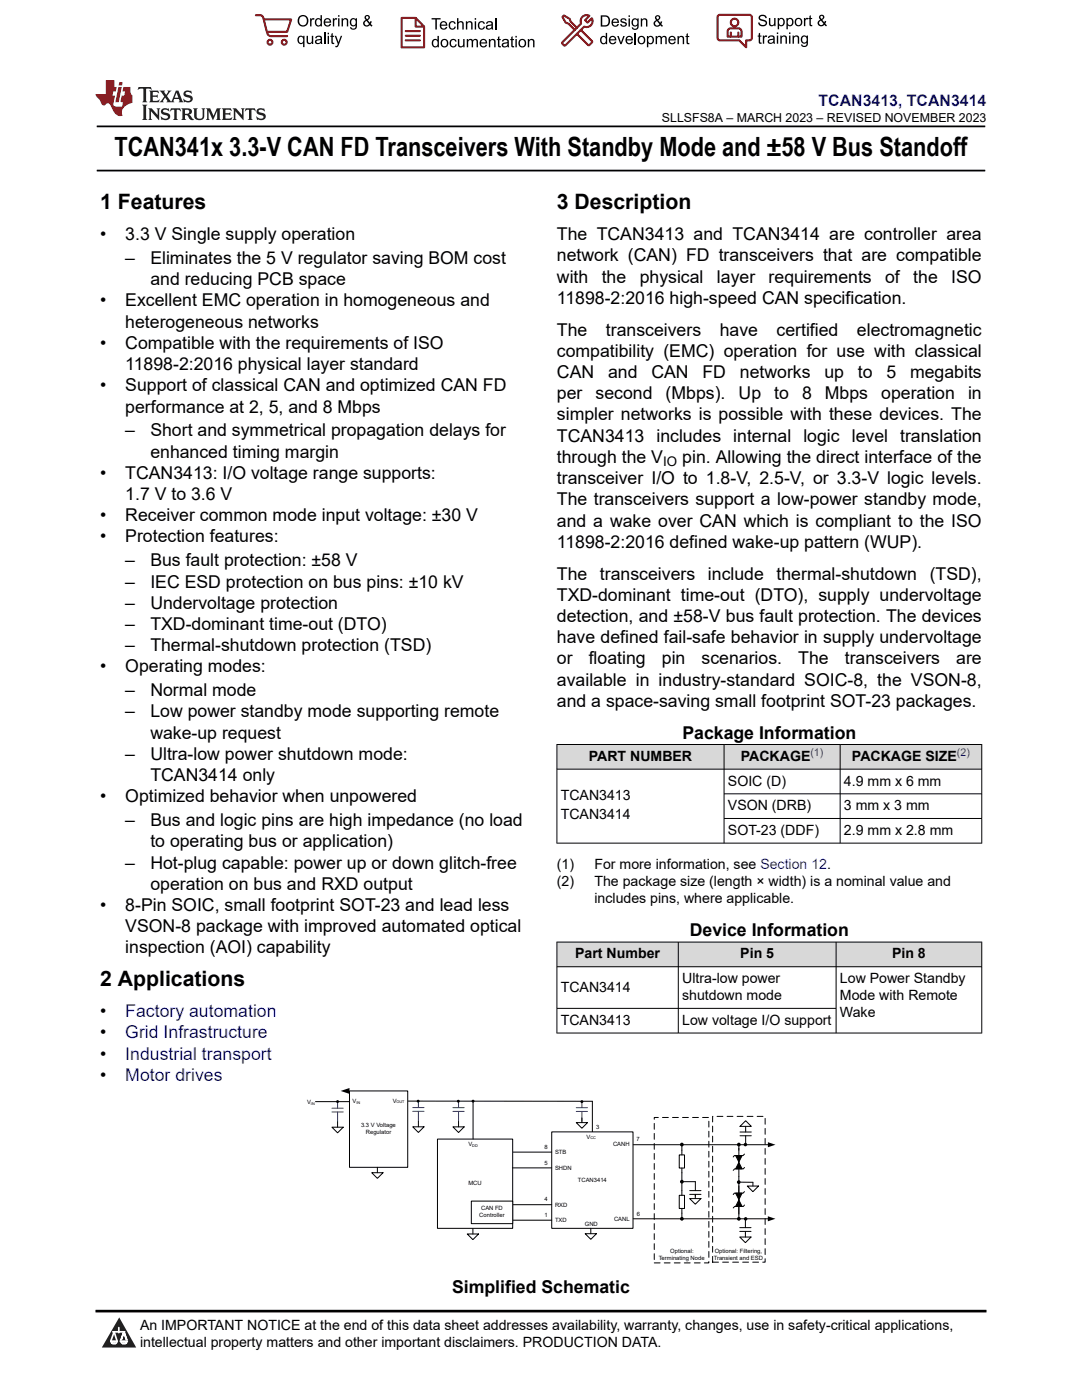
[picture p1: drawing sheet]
<svg xmlns="http://www.w3.org/2000/svg" width="216mm" height="279mm" viewBox="0 0 216 279" stroke-linecap="round" stroke-linejoin="round" font-family="sans-serif">
<path d="M19.3 25.2h177.3M19.3 34h177.3" fill="none" stroke="#000" stroke-width=".35"/>
<g fill="#d8d8d8">
<path d="M111.1 148.6h84.8v4.9h-84.8z" fill-rule="evenodd"/>
<path d="M111.2 148.6h33.2v4.8h-33.2z" fill-rule="evenodd"/>
<path d="M144.5 148.6h23.1v4.8h-23.1z" fill-rule="evenodd"/>
<path d="M167.7 148.6h28.1v4.8h-28.1z" fill-rule="evenodd"/>
</g>
<path d="M111.1 148.6h84.9M111.1 153.5h84.9M111.1 148.5v19.8M144.5 148.5v19.8M144.5 158.4h51.5M167.6 148.5v19.8M195.9 148.5v19.8M144.5 163.3h51.5M196 168.3h-84.9" fill="none" stroke="#000" stroke-width=".2"/>
<g fill="#d8d8d8">
<path d="M111.1 188h84.8v4.9h-84.8z" fill-rule="evenodd"/>
<path d="M111.2 188.1h24.1v4.8h-24.1z" fill-rule="evenodd"/>
<path d="M135.4 188.1h31.4v4.8h-31.4z" fill-rule="evenodd"/>
<path d="M166.9 188.1h28.9v4.8h-28.9z" fill-rule="evenodd"/>
</g>
<path d="M111.1 188h84.9M111.1 192.9h84.9M111.1 188v18.2M135.3 188v18.2M166.8 188v18.2M195.9 188v18.2M111.1 201.2h55.8M118.2 219.8v6.4M196 206.2h-84.9" fill="none" stroke="#000" stroke-width=".2"/>
<path d="M110.1 225.9h16.2v19.2h-16.2z" fill-rule="evenodd" fill="#fff"/>
<path d="M62.9 219.9h6.9M81.3 219.7l36.9 .1M102.2 229.9h7.9M110.1 225.9h16.2v19.2h-16.2zM102.2 240.4h7.9M102.2 243.5h7.9" fill="none" stroke="#000" stroke-width=".2"/>
<path d="M69.7 217.7h11.7v15.3h-11.7z" fill-rule="evenodd" fill="#fff"/>
<path d="M69.7 217.7h11.7v15.3h-11.7zM126.4 243.2h26.9" fill="none" stroke="#000" stroke-width=".2"/>
<path d="M68 217.7l1.7-.6v1.2zM153.2 242.7l1.5 .5-1.5 .5z" fill="#000"/>
<path d="M130.5 223h10.9v29h-10.9zM142.2 222.8h10.5v29.1h-10.5z" fill="none" stroke="#000" stroke-width=".2" stroke-dasharray="1.2 .8"/>
<path d="M87.3 227.3h15v17.8h-15z" fill-rule="evenodd" fill="#fff"/>
<path d="M87.3 227.3h15v17.8h-15zM126.4 228.5h26.9" fill="none" stroke="#000" stroke-width=".2"/>
<path d="M153.2 228l1.5 .5-1.5 .5z" fill="#000"/>
<path d="M94 239.7h8.3v4.5h-8.3z" fill-rule="evenodd" fill="#fff"/>
<g fill="none" stroke="#000" stroke-width=".2">
<path d="M67.2 219.8h.2M83.3 219.8h.1M115.9 219.9h.2M66.2 225h2.3l-1.1 1.1zM67.4 223.9v1.1M82.4 224.9h2.2l-1.1 1.1zM83.5 223.8v1.1M94 239.7h8.3v4.5h-8.3zM115 224h2.2l-1.1 1.2zM116.1 223.1v.9M136.1 234v1.8h2.7M136.1 228.7v.8"/>
<path d="M136.1 236.1v1.5M116.8 246.2h2.2l-1.1 1.1zM117.9 245.1v1.1M136.1 242.1v.8"/>
</g>
<path d="M67.4 220v1.2M83.5 219.8v1.2M116.1 219.9v1.2M66.2 221.9h2.3M66.2 221.2h2.3M67.4 221.9v2M82.4 221.8h2.2M82.4 221h2.2M83.5 221.8v2M115 221.1h2.2M115 221.8h2.2M116.1 221.8v2" fill="none" stroke="#105965" stroke-width=".2"/>
<g fill="#000">
<circle cx="67.4" cy="219.8" r=".29"/>
<circle cx="83.4" cy="219.8" r=".29"/>
<circle cx="116.1" cy="219.9" r=".29"/>
<circle cx="136.1" cy="228.4" r=".38"/>
<circle cx="136.1" cy="235.8" r=".38"/>
<circle cx="136.1" cy="243.2" r=".38"/>
</g>
<path d="M135.5 230.5h1.1v2.6h-1.1z" fill-rule="evenodd" fill="#fff"/>
<path d="M135.5 230.5h1.1v2.6h-1.1zM136.1 229.5v1M136.1 233.1v.9" fill="none" stroke="#000" stroke-width=".2"/>
<path d="M135.5 238.5h1.1v2.7h-1.1z" fill-rule="evenodd" fill="#fff"/>
<g fill="none" stroke="#000" stroke-width=".2">
<path d="M91.3 219.8h.2M94.2 219.8h.2v7.5M74.2 234h2.2l-1.1 1.2zM75.3 233v1M90.4 224.9h2.2l-1.1 1.1zM91.5 223.8v1.1M102.2 233.1h7.9M135.5 238.5h1.1v2.7h-1.1zM136.1 237.6v.9M137.6 239.2h2.3l-1.2 1.1zM137.6 237.6h2.3M137.6 238.4h2.3"/>
<path d="M138.8 235.8v1.8M138.8 238.4l-.1 .8M146.8 230.6h1.3l-.7 1.3zM146.8 238.1h1.3l-.7 1.3zM147.4 228.7v14.2M147.4 232l.7 1.3h-1.3zM147.4 239.5l.7 1.3h-1.3zM147.7 226.7h2.2M147.7 225.9h2.2M147.8 235.9l2.4 .1v.7M148.5 228.4h.2M148.6 230.3l-.3 .3h-1.8l-.2 .3"/>
<path d="M148.6 233l-.3 .3h-1.7l-.3 .3M148.6 237.8l-.3 .3h-1.8l-.2 .3M148.8 223.7l1.1 1.1h-2.2zM148.8 224.8v1.1M148.8 226.7v1.8M149.1 236.7h2.3l-1.2 1.1zM93.2 246.3h2.3l-1.1 1.1zM94.4 245.2v1.1M136.1 241.2v.9M147.6 246.9h2.3l-1.2 1.1zM147.6 245h2.3M147.6 245.8h2.3"/>
<path d="M148.6 240.5l-.3 .3h-1.7l-.3 .3M148.7 243.2v1.8M148.7 245.8v1.1M148.8 243.2h.2"/>
</g>
<g fill="#000">
<path d="M146.8 230.6h1.3l-.7 1.3zM146.8 238.1h1.3l-.7 1.3zM147.4 232l.7 1.3h-1.3zM147.4 239.5l.7 1.3h-1.3z"/>
<circle cx="91.5" cy="219.8" r=".29"/>
<circle cx="94.4" cy="219.8" r=".29"/>
<circle cx="147.4" cy="235.9" r=".38"/>
<circle cx="147.4" cy="228.4" r=".38"/>
<circle cx="148.7" cy="228.4" r=".35"/>
<circle cx="147.4" cy="243.2" r=".38"/>
<circle cx="148.8" cy="243.2" r=".35"/>
</g>
<path d="M91.5 219.8v1.3M90.4 221.8h2.2M90.4 221.1h2.2M91.5 221.8v2" fill="none" stroke="#105965" stroke-width=".2"/>
<path d="M0 0h215.9v23.8h-215.9z" fill-rule="evenodd" fill="#fff"/>
<path d="M27.7 17.4l-.2 .6 .5-.3h.6v.1v2.2l-.2 .4h1l-.2-.4v-2.2v-.1h.5l.5 .3-.1-.6zM29.8 18.1l.2 .4v1.5l-.2 .4h1.9l.1-.6a1.08 1.08 0 0 1-1.3 .2v-.7h.6l.4 .2v-.6l-.4 .2h-.6v-.6l.2-.1a1 1 0 0 1 1 .2l-.1-.5zM31.8 18.1l1 1.1-1 1.2h.9l-.2-.2 .4-.7 .5 .7-.2 .2h1.6l-.2-.2 .1-.4h1l.1 .4-.1 .2h.9l-.2-.3-.8-2h-.5l-1 2.2-.8-1.1 .9-1.1h-.8l.2 .2-.5 .7-.3-.7 .1-.2zM35.2 18.5l.4 1h-.8zM36.8 18.2a.65 .65 0 0 0-.2 .7 .65 .65 0 0 0 .6 .5l.7 .2 .1 .2a.79 .79 0 0 1-.7 .4 .79 .79 0 0 1-.7-.5l.1 .7 .2-.1a.93 .93 0 0 0 1.1 .1 .93 .93 0 0 0 .4-1 1.46 1.46 0 0 0-1.2-.6l-.1-.3a1.09 1.09 0 0 1 1.2 .2l-.2-.6-.1 .1-.6-.2zM28.4 20.9l.2 .4v2.3l-.2 .3h1l-.2-.3v-2.3l.2-.4zM29.6 21.6l.2 .4v1.6l-.2 .3h.8l-.3-.3v-1.4l1.7 1.8v-2l.2-.4h-.8l.2 .2 .1 1.1-1.2-1.3zM32.3 21.8a.65 .65 0 0 0-.2 .7 .65 .65 0 0 0 .7 .4l.6 .2 .1 .2a.79 .79 0 0 1-.7 .4 .79 .79 0 0 1-.7-.5l.1 .7 .2-.1a.93 .93 0 0 0 1.1 .1 .93 .93 0 0 0 .4-.9 1.46 1.46 0 0 0-1.2-.6l-.1-.4a1.09 1.09 0 0 1 1.2 .2l-.2-.6-.1 .1-.6-.1zM34.1 21.6l-.1 .7a.63 .63 0 0 1 .7-.4l.1 1.7-.3 .3h1l-.2-.3v-1.7a.66 .66 0 0 1 .8 .4l-.1-.7zM36.2 21.6l.2 .4v1.6l-.2 .3h.9l-.2-.2v-.7h.5l.1 .2a.79 .79 0 0 0 1.2 .6l-1-.9a.61 .61 0 0 0 .6-.6 .61 .61 0 0 0-.5-.6zM36.9 21.9h.2a.47 .47 0 0 1 .5 .1 .47 .47 0 0 1 .1 .5l-.2 .2h-.6zM38.5 21.6l.2 .2a2.27 2.27 0 0 0 .4 2 1.04 1.04 0 0 0 1.7-.7v-1.3l.2-.2h-.8l.2 .4v1.1a.6 .6 0 0 1-.6 .6 .6 .6 0 0 1-.6-.6v-1.1l.3-.4zM41.1 21.6l.2 .4v1.6l-.2 .3h.7l-.2-.3v-1.5l.9 1.9 .8-1.9v1.5l-.2 .3h1l-.3-.3v-1.6l.3-.4h-.8l-.7 1.5-.7-1.5zM44.3 21.6l.2 .4v1.6l-.2 .3h1.9l.1-.5a1.09 1.09 0 0 1-1.3 .1v-.6h.6l.4 .1v-.6l-.4 .2h-.6v-.6l.2-.1a1.01 1.01 0 0 1 1 .3l-.1-.6zM46.4 21.6l.3 .4v1.6l-.3 .3h.8l-.2-.3v-1.4l1.6 1.8v-2l.2-.4h-.7l.2 .2v1.1l-1.2-1.3zM49 21.6l-.1 .7a.63 .63 0 0 1 .8-.4v1.7l-.3 .3h1l-.2-.3v-1.7a.66 .66 0 0 1 .8 .4l-.1-.7zM51.4 21.8a.65 .65 0 0 0-.2 .7 .65 .65 0 0 0 .6 .4l.6 .2 .2 .2a.79 .79 0 0 1-.8 .4 .79 .79 0 0 1-.6-.5l.1 .7 .2-.1a.93 .93 0 0 0 1 .1 .93 .93 0 0 0 .5-.9 1.46 1.46 0 0 0-1.3-.6l-.1-.4a1.09 1.09 0 0 1 1.3 .2l-.2-.6-.2 .1-.5-.1z" fill="#231f20"/>
<path d="M21.1 16v2.8h-2.1l.1 .3 .9 1a.95 .95 0 0 0 .9 .9 .59 .59 0 0 1 .6-.4 .59 .59 0 0 1 .5 .4l.4 .8a1.59 1.59 0 0 0 2.1 1.3 1.61 1.61 0 0 1 1-2.2l1-.4-.1-1.5a1.59 1.59 0 0 1-.4-1.6h-1.4l-.2 .9h.5l-.1 .8h-.5l-.2 1v.2l.4 .1-.2 .9h-.6a.73 .73 0 0 1-1.1-.7l.3-1.5h-.5l.2-.8h.5l.2-.9h-.5v-1.4zM23.6 17.4l-.6 3h.7l.6-3zM23.8 16.4l-.1 .7h.7l.1-.7z" fill="#ed1c24"/>
<g fill="#000">
<path d="M59.4 4.2a1.12 1.12 0 0 1 2.2 0 1.12 1.12 0 0 1-2.2 0zM59.9 3.5a.89 .89 0 0 0-.1 1.1 .89 .89 0 0 0 1.1 .4 .88 .88 0 0 0 .3-1.3 .88 .88 0 0 0-1.3-.2z" fill-rule="evenodd"/>
<path d="M59.5 7.3l.5-.2 .5 .3v-.3h.3v2.3h-.3v-.8a.74 .74 0 0 1-1 0 .74 .74 0 0 1-.1-1zM59.8 7.5a.57 .57 0 0 0-.2 .7 .57 .57 0 0 0 .8 .2 .57 .57 0 0 0 .1-.7 .57 .57 0 0 0-.7-.2z" fill-rule="evenodd"/>
<path d="M61.9 3.6h.2v.3l.2-.2 .3-.1 .2 .1-.1 .3a.36 .36 0 0 0-.5 0 .36 .36 0 0 0 0 .4v.9h-.3z" fill-rule="evenodd"/>
<path d="M61.2 7.1h.3v.9a.41 .41 0 0 0 .4 .6 .41 .41 0 0 0 .3-.6v-.9h.3v1.7h-.2v-.3a.58 .58 0 0 1-.7 .3 .58 .58 0 0 1-.4-.6z" fill-rule="evenodd"/>
<path d="M63 3.8l.5-.2 .5 .2v-.8h.2v2.3h-.2v-.2a.75 .75 0 0 1-1-.1 .75 .75 0 0 1-.1-1zM63.2 4a.57 .57 0 0 0-.1 .7 .57 .57 0 0 0 .8 .2 .57 .57 0 0 0 .1-.7 .57 .57 0 0 0-.8-.2z" fill-rule="evenodd"/>
<path d="M63 7.3a.74 .74 0 0 1 1-.1 .74 .74 0 0 1 .3 .9v.7h-.3v-.2a.57 .57 0 0 1-.8 .2 .57 .57 0 0 1-.2-.8l1-.3a.41 .41 0 0 0-.4-.4 .41 .41 0 0 0-.4 .4l-.3-.1zM63.2 8.2a.35 .35 0 0 0 .2 .5 .35 .35 0 0 0 .5-.3l.1-.4z" fill-rule="evenodd"/>
<path d="M65.4 6.5h.3v.3h-.3zM65.4 7.1h.3v1.7h-.3z" fill-rule="evenodd"/>
<path d="M64.8 3.8a.76 .76 0 0 1 .9-.1 .76 .76 0 0 1 .4 .8h-1.2a.47 .47 0 0 0 .3 .6 .47 .47 0 0 0 .6-.4l.3 .1a.82 .82 0 0 1-1.3 .3 .82 .82 0 0 1 0-1.3zM65 4l-.1 .3h.9l-.3-.4z" fill-rule="evenodd"/>
<path d="M66.4 3.6h.3v.3l.1-.2 .4-.1 .1 .1-.1 .3a.36 .36 0 0 0-.4 0 .36 .36 0 0 0-.1 .4v.9h-.3z" fill-rule="evenodd"/>
<path d="M66.1 6.7l.3-.1v.5h.3v.3h-.3v.9l.1 .2h.2v.3a.41 .41 0 0 1-.4-.1 .41 .41 0 0 1-.2-.4v-.9h-.2v-.3h.2z" fill-rule="evenodd"/>
<path d="M66.8 7.1h.3l.4 1.4 .5-1.4h.3l-.6 1.7a.57 .57 0 0 1-.8 .6v-.3a.37 .37 0 0 0 .5-.3z" fill-rule="evenodd"/>
<path d="M67.5 3h.2v.3h-.2zM67.5 3.6h.2v1.7h-.2z" fill-rule="evenodd"/>
<path d="M68.2 3.6h.2v.3a.58 .58 0 0 1 .7-.3 .58 .58 0 0 1 .4 .7v1h-.3v-1a.4 .4 0 0 0-.4-.5 .4 .4 0 0 0-.4 .6v.9h-.2z" fill-rule="evenodd"/>
<path d="M70 3.8l.5-.2 .5 .2v-.2h.2v1.5a.71 .71 0 0 1-.5 .8 .71 .71 0 0 1-.8-.5h.2a.46 .46 0 0 0 .6 .3 .46 .46 0 0 0 .3-.6 .78 .78 0 0 1-1.1-.2 .78 .78 0 0 1 .1-1.1zM70.2 4a.53 .53 0 0 0-.1 .8 .53 .53 0 0 0 .8 0 .54 .54 0 0 0 0-.7 .54 .54 0 0 0-.7-.1z" fill-rule="evenodd"/>
<path d="M72.9 3.1a.53 .53 0 0 1 .8 .1 .53 .53 0 0 1-.3 .8l.4 .5 .1-.3 .3 .1-.2 .5 .3 .3-.2 .2-.3-.3a.71 .71 0 0 1-1.2 .1 .71 .71 0 0 1 .4-1.1l-.3-.5zM73 3.5a.3 .3 0 0 0 .6 0 .3 .3 0 0 0-.6 0zM72.9 4.3a.45 .45 0 0 0 0 .7 .45 .45 0 0 0 .7-.2l-.5-.6z" fill-rule="evenodd"/>
<path d="M86.1 3.6h1.8v.3h-.7v2h-.3v-2h-.8z" fill-rule="evenodd"/>
<path d="M86.3 8l.5-.2 .5 .2v-.8h.3v2.2h-.3v-.2a.76 .76 0 0 1-1 0 .76 .76 0 0 1-.1-1zM86.6 8.1a.58 .58 0 0 0-.2 .8 .58 .58 0 0 0 .8 .2 .58 .58 0 0 0 .1-.8 .58 .58 0 0 0-.7-.2z" fill-rule="evenodd"/>
<path d="M88.2 7.9a.81 .81 0 0 1 1.1 .2 .81 .81 0 0 1-.2 1.1 .81 .81 0 0 1-1.1-.1l-.1-.8zM88.3 8.1a.57 .57 0 0 0 0 .9 .57 .57 0 0 0 .8 0 .57 .57 0 0 0 0-.8 .57 .57 0 0 0-.8-.1z" fill-rule="evenodd"/>
<path d="M88 4.4a.77 .77 0 0 1 .9-.1 .77 .77 0 0 1 .4 .8h-1.3a.48 .48 0 0 0 .4 .6 .48 .48 0 0 0 .6-.3h.3a.83 .83 0 0 1-1.3 .4 .83 .83 0 0 1 0-1.4zM88.2 4.6l-.2 .3h1l-.3-.4z" fill-rule="evenodd"/>
<path d="M89.7 4.4a.7 .7 0 0 1 1.2 .3l-.2 .1a.45 .45 0 0 0-.6-.3 .45 .45 0 0 0-.3 .6 .45 .45 0 0 0 .3 .6 .45 .45 0 0 0 .6-.4h.3a.76 .76 0 0 1-1.1 .6 .76 .76 0 0 1-.3-1.1z" fill-rule="evenodd"/>
<path d="M89.9 8a.7 .7 0 0 1 1.2 .3h-.3a.45 .45 0 0 0-.5-.3 .45 .45 0 0 0-.3 .6 .45 .45 0 0 0 .3 .6 .45 .45 0 0 0 .6-.4l.2 .1a.76 .76 0 0 1-1 .5 .76 .76 0 0 1-.4-1.1z" fill-rule="evenodd"/>
<path d="M91.2 3.6h.3v.8a.59 .59 0 0 1 .7-.2 .59 .59 0 0 1 .3 .7v1h-.2v-1a.4 .4 0 0 0-.5-.4 .4 .4 0 0 0-.3 .5v.9h-.3z" fill-rule="evenodd"/>
<path d="M91.4 7.8h.2v.9a.41 .41 0 0 0 .5 .5 .41 .41 0 0 0 .3-.5v-.9h.3v1.6h-.3v-.2a.58 .58 0 0 1-.7 .3 .58 .58 0 0 1-.3-.7z" fill-rule="evenodd"/>
<path d="M93 4.2h.2v.3a.59 .59 0 0 1 .7-.3 .59 .59 0 0 1 .4 .7v1h-.3v-1a.41 .41 0 0 0-.4-.5 .41 .41 0 0 0-.4 .6v.9h-.2z" fill-rule="evenodd"/>
<path d="M93.1 7.8h.3v.2a.56 .56 0 0 1 1 0 .54 .54 0 0 1 .6-.2 .54 .54 0 0 1 .4 .5v1.1h-.3v-1a.34 .34 0 0 0-.3-.4 .34 .34 0 0 0-.4 .3v1.1h-.3v-1a.38 .38 0 0 0-.5-.4 .38 .38 0 0 0-.2 .6v.8h-.3z" fill-rule="evenodd"/>
<path d="M94.7 3.6h.3v.3h-.3zM94.7 4.2h.3v1.7h-.3z" fill-rule="evenodd"/>
<path d="M95.5 4.4a.7 .7 0 0 1 1.3 .3l-.3 .1a.45 .45 0 0 0-.6-.3 .45 .45 0 0 0-.3 .6 .45 .45 0 0 0 .3 .6 .45 .45 0 0 0 .6-.4h.3a.76 .76 0 0 1-1.1 .6 .76 .76 0 0 1-.3-1.1z" fill-rule="evenodd"/>
<path d="M95.9 8a.77 .77 0 0 1 .9-.2 .77 .77 0 0 1 .4 .9h-1.2a.48 .48 0 0 0 .3 .5 .48 .48 0 0 0 .6-.3h.3a.83 .83 0 0 1-1.3 .4 .83 .83 0 0 1 0-1.3zM96.1 8.1l-.1 .4h.9l-.2-.5z" fill-rule="evenodd"/>
<path d="M97.5 7.8h.3v.2a.59 .59 0 0 1 .7-.2 .59 .59 0 0 1 .4 .6v1h-.3v-1a.41 .41 0 0 0-.5-.4 .41 .41 0 0 0-.3 .5v.9h-.3z" fill-rule="evenodd"/>
<path d="M97.1 4.4a.74 .74 0 0 1 1-.1 .74 .74 0 0 1 .3 .9v.7h-.3v-.2a.59 .59 0 0 1-.8 .2 .59 .59 0 0 1-.3-.8l1.1-.3a.42 .42 0 0 0-.4-.4 .42 .42 0 0 0-.5 .4l-.2-.1zM97.3 5.3a.36 .36 0 0 0 .2 .5 .36 .36 0 0 0 .5-.2l.1-.5z" fill-rule="evenodd"/>
<path d="M99.4 7.4l.2-.2v.6h.3v.2h-.3v1l.1 .2h.2l.1 .2a.41 .41 0 0 1-.5 0 .41 .41 0 0 1-.1-.4v-1h-.2v-.2h.2z" fill-rule="evenodd"/>
<path d="M100.3 8a.74 .74 0 0 1 .9-.2 .74 .74 0 0 1 .3 .9l.1 .7h-.3v-.2a.59 .59 0 0 1-.8 .3 .59 .59 0 0 1-.3-.8l1-.3a.42 .42 0 0 0-.3-.4 .42 .42 0 0 0-.5 .3h-.3zM100.5 8.8a.36 .36 0 0 0 .1 .5 .36 .36 0 0 0 .5-.2l.2-.5z" fill-rule="evenodd"/>
<path d="M102 7.4l.3-.2v.6h.3v.2h-.3v1l.1 .2h.2v.2a.41 .41 0 0 1-.5 0 .41 .41 0 0 1-.1-.4v-1h-.2v-.2h.2z" fill-rule="evenodd"/>
<path d="M102.8 7.2h.3v.3h-.3zM102.8 7.8h.3v1.6h-.3z" fill-rule="evenodd"/>
<path d="M103.7 7.9a.81 .81 0 0 1 1.1 .2 .81 .81 0 0 1-.1 1.1 .81 .81 0 0 1-1.2-.1v-.8zM103.9 8.1a.57 .57 0 0 0-.1 .9 .57 .57 0 0 0 .8 0 .57 .57 0 0 0 0-.8 .57 .57 0 0 0-.7-.1z" fill-rule="evenodd"/>
<path d="M105.3 7.8h.3v.2a.59 .59 0 0 1 .7-.2 .59 .59 0 0 1 .4 .6v1h-.3v-1a.41 .41 0 0 0-.5-.4 .41 .41 0 0 0-.3 .5v.9h-.3z" fill-rule="evenodd"/>
<path d="M119.9 3.1h.7a1.12 1.12 0 0 1 1.1 1.1 1.12 1.12 0 0 1-1 1.1h-.8zM120.2 3.3v1.7h.4a.86 .86 0 0 0 .8-.8 .86 .86 0 0 0-.8-.9z" fill-rule="evenodd"/>
<path d="M119.9 7.4l.5-.3 .5 .3v-.8h.2v2.2h-.2v-.2a.75 .75 0 0 1-1 0 .75 .75 0 0 1-.1-1zM120.1 7.5a.57 .57 0 0 0-.1 .8 .57 .57 0 0 0 .8 .2 .57 .57 0 0 0 .1-.8 .57 .57 0 0 0-.8-.2z" fill-rule="evenodd"/>
<path d="M121.7 7.4a.76 .76 0 0 1 .9-.2 .76 .76 0 0 1 .4 .9h-1.2a.47 .47 0 0 0 .3 .5 .47 .47 0 0 0 .6-.3h.3a.82 .82 0 0 1-1.3 .4 .82 .82 0 0 1 0-1.3zM121.9 7.5l-.1 .3h.9l-.3-.4z" fill-rule="evenodd"/>
<path d="M122.2 3.9a.76 .76 0 0 1 .9-.2 .76 .76 0 0 1 .4 .9h-1.2a.47 .47 0 0 0 .4 .5 .47 .47 0 0 0 .5-.3h.3a.82 .82 0 0 1-1.3 .4 .82 .82 0 0 1 0-1.3zM122.5 4l-.2 .3h.9l-.2-.4z" fill-rule="evenodd"/>
<path d="M123.9 3.8a.71 .71 0 0 1 1.1 .3h-.2a.32 .32 0 0 0-.4-.3 .32 .32 0 0 0-.3 .4h.1a.75 .75 0 0 1 .9 .8 .72 .72 0 0 1-.7 .3 .72 .72 0 0 1-.7-.5h.3a.36 .36 0 0 0 .4 .4 .36 .36 0 0 0 .3-.5 .8 .8 0 0 1-.9-.7z" fill-rule="evenodd"/>
<path d="M123.2 7.2h.3l.4 1.3 .5-1.3h.3l-.7 1.6h-.2z" fill-rule="evenodd"/>
<path d="M125.4 3.1h.3v.3h-.3zM125.4 3.7h.3v1.6h-.3z" fill-rule="evenodd"/>
<path d="M125 7.4a.76 .76 0 0 1 .9-.2 .76 .76 0 0 1 .4 .9h-1.2a.47 .47 0 0 0 .3 .5 .47 .47 0 0 0 .6-.3h.3a.82 .82 0 0 1-1.3 .4 .82 .82 0 0 1 0-1.3zM125.2 7.5l-.1 .3h.9l-.2-.4z" fill-rule="evenodd"/>
<path d="M126.2 3.9l.5-.3 .5 .3v-.2h.2v1.4a.71 .71 0 0 1-.5 .8 .71 .71 0 0 1-.8-.5l.2 .1a.46 .46 0 0 0 .6 .2 .46 .46 0 0 0 .3-.6 .78 .78 0 0 1-1.1-.1 .78 .78 0 0 1 .1-1.1zM126.4 4a.53 .53 0 0 0-.1 .8 .53 .53 0 0 0 .8 0 .54 .54 0 0 0 0-.7 .54 .54 0 0 0-.7-.1z" fill-rule="evenodd"/>
<path d="M127.5 7.3a.8 .8 0 0 1 1.1 .2 .8 .8 0 0 1-.1 1.1 .8 .8 0 0 1-1.2-.1v-.8zM127.7 7.5a.56 .56 0 0 0-.1 .9 .56 .56 0 0 0 .8-.1 .56 .56 0 0 0 0-.7 .56 .56 0 0 0-.7-.1z" fill-rule="evenodd"/>
<path d="M127.9 3.7h.2v.2a.58 .58 0 0 1 .7-.2 .58 .58 0 0 1 .4 .6v1h-.3v-1a.4 .4 0 0 0-.4-.4 .4 .4 0 0 0-.4 .5v.9h-.2z" fill-rule="evenodd"/>
<path d="M129.1 7.2h.2v.2a.72 .72 0 0 1 1-.1 .72 .72 0 0 1 .2 1 .64 .64 0 0 1-.5 .5 .64 .64 0 0 1-.6-.2v.8h-.3zM129.5 7.5a.56 .56 0 0 0-.2 .8 .56 .56 0 0 0 .8 .2 .56 .56 0 0 0 .1-.8 .56 .56 0 0 0-.7-.2z" fill-rule="evenodd"/>
<path d="M130.8 7.2h.3v.2a.55 .55 0 0 1 .9 0 .53 .53 0 0 1 .6-.3 .53 .53 0 0 1 .4 .6v1.1h-.2v-1a.34 .34 0 0 0-.3-.4 .34 .34 0 0 0-.4 .3v1.1h-.3v-1a.37 .37 0 0 0-.5-.4 .37 .37 0 0 0-.2 .6v.8h-.3z" fill-rule="evenodd"/>
<path d="M130.8 3.2a.53 .53 0 0 1 .9 .1 .53 .53 0 0 1-.4 .8l.4 .5 .2-.4 .2 .1-.2 .5 .4 .3-.2 .3-.3-.4a.71 .71 0 0 1-1.2 .1 .71 .71 0 0 1 .3-1.1l-.2-.5zM130.9 3.6a.3 .3 0 0 0 .6 0 .3 .3 0 0 0-.6 0zM130.9 4.3a.45 .45 0 0 0 0 .7 .45 .45 0 0 0 .7-.2l-.5-.6z" fill-rule="evenodd"/>
<path d="M133.6 7.4a.76 .76 0 0 1 .9-.2 .76 .76 0 0 1 .3 .9h-1.2a.47 .47 0 0 0 .4 .5 .47 .47 0 0 0 .6-.3h.2a.82 .82 0 0 1-1.2 .4 .82 .82 0 0 1 0-1.3zM133.8 7.5l-.2 .3h1l-.3-.4z" fill-rule="evenodd"/>
<path d="M135.2 7.2h.2v.2a.58 .58 0 0 1 .7-.2 .58 .58 0 0 1 .4 .6v1h-.3v-1a.4 .4 0 0 0-.4-.4 .4 .4 0 0 0-.3 .5v.9h-.3z" fill-rule="evenodd"/>
<path d="M137 6.8l.3-.2v.6h.2v.2h-.2v1v.2h.2l.1 .2a.41 .41 0 0 1-.5 0 .41 .41 0 0 1-.1-.5v-.9h-.2v-.2h.2z" fill-rule="evenodd"/>
<path d="M151.6 3.1a.88 .88 0 0 1 1.4 .5h-.3a.49 .49 0 0 0-.5-.5 .49 .49 0 0 0-.5 .6l.1 .1a1.06 1.06 0 0 1 1.2 1 .95 .95 0 0 1-.9 .4 .95 .95 0 0 1-.8-.7h.3a.58 .58 0 0 0 .6 .5 .58 .58 0 0 0 .5-.6l-.2-.1a.95 .95 0 0 1-1.1-.9z" fill-rule="evenodd"/>
<path d="M151.4 6.7l.3-.2v.6h.2v.2h-.2v1v.2h.2l.1 .2a.41 .41 0 0 1-.5 0 .41 .41 0 0 1-.1-.5v-.9h-.2v-.2h.2z" fill-rule="evenodd"/>
<path d="M152.2 7.1h.3v.2l.1-.2h.4h.1l-.1 .3a.36 .36 0 0 0-.4 0 .36 .36 0 0 0-.1 .5v.8h-.3z" fill-rule="evenodd"/>
<path d="M153.3 7.3a.74 .74 0 0 1 1-.2 .74 .74 0 0 1 .3 .9l.1 .7h-.3l-.1-.2a.57 .57 0 0 1-.8 .3 .57 .57 0 0 1-.1-.9l.9-.2a.41 .41 0 0 0-.4-.4 .41 .41 0 0 0-.4 .3h-.3zM153.5 8.1a.35 .35 0 0 0 .2 .5 .35 .35 0 0 0 .5-.2l.1-.5z" fill-rule="evenodd"/>
<path d="M153.4 3.6h.3v.9a.41 .41 0 0 0 .4 .5 .41 .41 0 0 0 .4-.5v-.9h.2v1.6h-.2v-.2a.58 .58 0 0 1-.7 .2 .58 .58 0 0 1-.4-.6z" fill-rule="evenodd"/>
<path d="M155 6.5h.3v.3h-.3zM155 7.1h.3v1.6h-.3z" fill-rule="evenodd"/>
<path d="M155.2 3.6h.2v.2a.72 .72 0 0 1 1-.1 .72 .72 0 0 1 .2 1 .64 .64 0 0 1-.5 .5 .64 .64 0 0 1-.6-.2v.8h-.3zM155.6 3.9a.56 .56 0 0 0-.2 .8 .56 .56 0 0 0 .8 .2 .56 .56 0 0 0 .1-.8 .56 .56 0 0 0-.7-.2z" fill-rule="evenodd"/>
<path d="M155.7 7.1h.3v.2a.58 .58 0 0 1 .7-.2 .58 .58 0 0 1 .3 .6v1h-.3v-1a.4 .4 0 0 0-.4-.4 .4 .4 0 0 0-.3 .5v.9h-.3z" fill-rule="evenodd"/>
<path d="M156.9 3.6h.3v.2a.72 .72 0 0 1 .9-.1 .72 .72 0 0 1 .2 1 .64 .64 0 0 1-.4 .5 .64 .64 0 0 1-.7-.2v.8h-.3zM157.3 3.9a.56 .56 0 0 0-.1 .8 .56 .56 0 0 0 .7 .2 .56 .56 0 0 0 .2-.8 .56 .56 0 0 0-.8-.2z" fill-rule="evenodd"/>
<path d="M157.4 6.5h.3v.3h-.3zM157.4 7.1h.3v1.6h-.3z" fill-rule="evenodd"/>
<path d="M158.1 7.1h.3v.2a.58 .58 0 0 1 .7-.2 .58 .58 0 0 1 .4 .6v1h-.3v-1a.4 .4 0 0 0-.5-.4 .4 .4 0 0 0-.3 .5v.9h-.3z" fill-rule="evenodd"/>
<path d="M158.8 3.7a.8 .8 0 0 1 1.1 .2 .8 .8 0 0 1-.1 1.1 .8 .8 0 0 1-1.1-.1l-.1-.8zM159 3.9a.56 .56 0 0 0-.1 .9 .56 .56 0 0 0 .9 0 .56 .56 0 0 0-.1-.8 .56 .56 0 0 0-.7-.1z" fill-rule="evenodd"/>
<path d="M160 7.3l.5-.2 .5 .2v-.2h.2v1.4a.71 .71 0 0 1-.5 .9 .71 .71 0 0 1-.9-.5h.3a.46 .46 0 0 0 .6 .2 .46 .46 0 0 0 .2-.6 .78 .78 0 0 1-1-.1 .78 .78 0 0 1 .1-1.1zM160.2 7.4a.53 .53 0 0 0-.1 .8 .53 .53 0 0 0 .8 0 .54 .54 0 0 0 0-.7 .54 .54 0 0 0-.7-.1z" fill-rule="evenodd"/>
<path d="M160.4 3.6h.3v.2l.1-.2h.4h.1l-.1 .3a.36 .36 0 0 0-.4 0 .36 .36 0 0 0-.1 .5v.8h-.3z" fill-rule="evenodd"/>
<path d="M161.5 3.2l.3-.2v.6h.3v.2h-.3v1v.2h.3v.2a.41 .41 0 0 1-.5 0 .41 .41 0 0 1-.1-.5v-.9h-.2v-.2h.2z" fill-rule="evenodd"/>
<path d="M163.6 3.1a.53 .53 0 0 1 .8 .1 .53 .53 0 0 1-.3 .8l.4 .5 .1-.3h.3l-.2 .5 .3 .3-.2 .3-.3-.3a.71 .71 0 0 1-1.2 .1 .71 .71 0 0 1 .4-1.2l-.3-.5zM163.7 3.5a.3 .3 0 0 0 .5 0 .3 .3 0 0 0-.5 0zM163.6 4.2a.45 .45 0 0 0 0 .8 .45 .45 0 0 0 .7-.3l-.5-.6z" fill-rule="evenodd"/>
</g>
<path d="M64.8 6.5v2.3M98.9 3.6v2.3M126.8 6.6v2.2" fill="none" stroke="#000" stroke-width=".28"/>
<g fill="none" stroke="#de0000" stroke-width=".42">
<path d="M51.1 3l1 .1a1.4 1.4 0 0 1 .6 1.2l.7 2.5a.95 .95 0 0 0 1.1 .4h2.8M52.7 3.9h5.4l-.8 2.4h-4M80.1 3.6h2.8v1.7h1.7v4.2h-4.5zM81 7.1h2.8M81 6.2h2.8M81 8.1h2.8M82.9 3.6l1.7 1.7M115.1 5.5l-1.3-1.2-.1-.5-1.2-.7-.3 .3 .7 1.1 .5 .2 1.3 1.3M115.9 6l2.2 2.2v.3l-.5 .5h-.3l-2.2-2.2zM115.9 6l.7-.7a1.19 1.19 0 0 0 1.3-.3 1.19 1.19 0 0 0 .2-1.4l-.9 .9-.4-.5 .8-.8a1.19 1.19 0 0 0-1.4 .1 1.19 1.19 0 0 0-.2 1.4l-3.8 3.7v.3l.3 .3h.3l2.3-2.2M143.2 3.2l.4-.2h6l.4 .2v4.4l-.2 .4-.9 .1v1.3l-1.4-1.3h-3.9l-.4-.3zM145.4 5.8l.4-.1h1.6a.61 .61 0 0 1 .6 .6v1h-2.8v-1z"/>
<path d="M145.8 6.5v.8M147.3 6.5v.8"/>
<circle cx="53.9" cy="8.4" r=".49"/>
<circle cx="56.7" cy="8.4" r=".49"/>
<circle cx="146.6" cy="4.5" r=".75"/>
</g>
<path d="M0 261.4h215.9v18h-215.9z" fill-rule="evenodd" fill="#fff"/>
<path d="M23.8 262.9l3.4 6h-6.9z" fill="#231f20"/>
<path d="M22.1 267.7h1.3l-.4 .5h-.3a.55 .55 0 0 1-.6-.5z" fill-rule="evenodd" fill="#fff"/>
<path d="M22.1 267.7h1.3l-.4 .5h-.3a.55 .55 0 0 1-.6-.5z" fill="none" stroke="#231f20" stroke-width=".34"/>
<path d="M22.1 267.7h1.3l-.4 .5h-.5zM22.6 265.8h.1M22.6 265.8h2.3zM23.7 265.9h.1M23.7 264.9v1zM24 267.7h.1" fill="none" stroke="#fff" stroke-width=".34"/>
<path d="M24.7 265.8l-.7 1.9z" fill="#fff"/>
<path d="M24.7 265.8l-.7 1.9z" fill="none" stroke="#fff" stroke-width=".34"/>
<path d="M24.7 265.8l.7 1.9z" fill="#fff"/>
<path d="M22.8 265.8l-.7 1.9zM22.8 265.8l.6 1.9zM24.7 265.8l.7 1.9zM25.3 267.7h.1" fill="none" stroke="#fff" stroke-width=".34"/>
<path d="M24.1 267.7h1.3a.65 .65 0 0 1-.6 .5 .65 .65 0 0 1-.7-.5z" fill-rule="evenodd" fill="#fff"/>
<path d="M24.1 267.7h1.3a.65 .65 0 0 1-.6 .5 .65 .65 0 0 1-.7-.5z" fill="none" stroke="#231f20" stroke-width=".34"/>
<path d="M24 267.7h.1M24.1 267.7h1.3l-.4 .5h-.5z" fill="none" stroke="#fff" stroke-width=".34"/>
<path d="M19 261.7h177.8" fill="none" stroke="#000" stroke-width=".53"/>
<text font-size="5.3" x="22.8" y="31.2">TCAN341x 3.3-V CAN FD Transceivers With Standby Mode and ±58 V Bus Standoff</text>
<g font-size="4.2">
<text x="20" y="41.8">1 Features</text>
<text x="111.1" y="41.8">3 Description</text>
<text x="20" y="196.8">2 Applications</text>
</g>
<g font-size="3.5">
<text x="20" y="47.9">•</text>
<text x="25" y="47.9">3.3 V Single supply operation</text>
<text x="111.1" y="47.9">The TCAN3413 and TCAN3414 are controller area</text>
<text x="25" y="52.7">–</text>
<text x="30" y="52.7">Eliminates the 5 V regulator saving BOM cost</text>
<text x="111.1" y="52.2">network (CAN) FD transceivers that are compatible</text>
<text x="30" y="56.9">and reducing PCB space</text>
<text x="111.1" y="56.4">with</text>
<text x="120.1" y="56.4">the</text>
<text x="127.6" y="56.4">physical</text>
<text x="143.1" y="56.4">layer</text>
<text x="153.4" y="56.4">requirements</text>
<text x="176.6" y="56.4">of</text>
<text x="182.2" y="56.4">the</text>
<text x="189.8" y="56.4">ISO</text>
<text x="20" y="61.2">•</text>
<text x="25" y="61.2">Excellent EMC operation in homogeneous and</text>
<text x="25" y="65.4">heterogeneous networks</text>
<text x="111.1" y="60.6">11898-2:2016 high-speed CAN specification.</text>
<text x="20" y="69.6">•</text>
<text x="25" y="69.6">Compatible with the requirements of ISO</text>
<text x="111.1" y="71.2">compatibility (EMC) operation for use with classical</text>
<text x="111.1" y="67">The</text>
<text x="120.9" y="67">transceivers</text>
<text x="143.6" y="67">have</text>
<text x="154.9" y="67">certified</text>
<text x="171" y="67">electromagnetic</text>
<text x="25" y="73.9">11898-2:2016 physical layer standard</text>
<text x="111.1" y="75.5">CAN</text>
<text x="121.3" y="75.5">and</text>
<text x="130" y="75.5">CAN</text>
<text x="140.2" y="75.5">FD</text>
<text x="147.6" y="75.5">networks</text>
<text x="164.5" y="75.5">up</text>
<text x="171.2" y="75.5">to</text>
<text x="176.9" y="75.5">5</text>
<text x="181.6" y="75.5">megabits</text>
<text x="20" y="78.1">•</text>
<text x="25" y="78.1">Support of classical CAN and optimized CAN FD</text>
<text x="25" y="82.3">performance at 2, 5, and 8 Mbps</text>
<text x="111.1" y="83.9">simpler networks is possible with these devices. The</text>
<text x="111.1" y="79.7">per</text>
<text x="118.8" y="79.7">second</text>
<text x="132.8" y="79.7">(Mbps).</text>
<text x="147.4" y="79.7">Up</text>
<text x="154.5" y="79.7">to</text>
<text x="160" y="79.7">8</text>
<text x="164.6" y="79.7">Mbps</text>
<text x="175.8" y="79.7">operation</text>
<text x="193.2" y="79.7">in</text>
<text x="25" y="87.1">–</text>
<text x="30" y="87.1">Short and symmetrical propagation delays for</text>
<text x="111.1" y="88.2">TCAN3413 includes internal logic level translation</text>
<text x="20" y="95.6">•</text>
<text x="25" y="95.6">TCAN3413: I/O voltage range supports:</text>
<text x="30" y="91.3">enhanced timing margin</text>
<text x="111.1" y="92.4">through the V</text>
<text x="136.1" y="92.4">pin. Allowing the direct interface of the</text>
<text x="25" y="99.8">1.7 V to 3.6 V</text>
<text x="111.1" y="96.6">transceiver I/O to 1.8-V, 2.5-V, or 3.3-V logic levels.</text>
<text x="111.1" y="100.9">The transceivers support a low-power standby mode,</text>
<text x="20" y="104">•</text>
<text x="25" y="104">Receiver common mode input voltage: ±30 V</text>
<text x="111.1" y="105.1">and a wake over CAN which is compliant to the ISO</text>
<text x="20" y="108.3">•</text>
<text x="25" y="108.3">Protection features:</text>
<text x="25" y="113">–</text>
<text x="30" y="113">Bus fault protection: ±58 V</text>
<text x="111.1" y="109.3">11898-2:2016 defined wake-up pattern (WUP).</text>
<text x="25" y="117.3">–</text>
<text x="30" y="117.3">IEC ESD protection on bus pins: ±10 kV</text>
<text x="111.1" y="119.9">TXD-dominant time-out (DTO), supply undervoltage</text>
<text x="111.1" y="115.7">The</text>
<text x="119.7" y="115.7">transceivers</text>
<text x="141.3" y="115.7">include</text>
<text x="155" y="115.7">thermal-shutdown</text>
<text x="185.5" y="115.7">(TSD),</text>
<text x="25" y="121.5">–</text>
<text x="25" y="125.7">–</text>
<text x="30" y="121.5">Undervoltage protection</text>
<text x="30" y="125.7">TXD-dominant time-out (DTO)</text>
<text x="111.1" y="124.1">detection, and ±58-V bus fault protection. The devices</text>
<text x="25" y="130">–</text>
<text x="30" y="130">Thermal-shutdown protection (TSD)</text>
<text x="111.1" y="128.4">have defined fail-safe behavior in supply undervoltage</text>
<text x="20" y="134.2">•</text>
<text x="25" y="134.2">Operating modes:</text>
<text x="111.1" y="132.6">or</text>
<text x="111.1" y="136.8">available in industry-standard SOIC-8, the VSON-8,</text>
<text x="117.5" y="132.6">floating</text>
<text x="132.1" y="132.6">pin</text>
<text x="140" y="132.6">scenarios.</text>
<text x="159.3" y="132.6">The</text>
<text x="168.6" y="132.6">transceivers</text>
<text x="190.8" y="132.6">are</text>
<text x="25" y="139">–</text>
<text x="25" y="143.2">–</text>
<text x="30" y="139">Normal mode</text>
<text x="30" y="143.2">Low power standby mode supporting remote</text>
<text x="111.1" y="141.1">and a space-saving small footprint SOT-23 packages.</text>
<text x="30" y="147.4">wake-up request</text>
<text x="136.2" y="147.4">Package Information</text>
<text x="25" y="151.7">–</text>
<text x="30" y="151.7">Ultra-low power shutdown mode:</text>
<text x="30" y="155.9">TCAN3414 only</text>
<text x="20" y="160.1">•</text>
<text x="25" y="160.1">Optimized behavior when unpowered</text>
<text x="25" y="164.9">–</text>
<text x="30" y="164.9">Bus and logic pins are high impedance (no load</text>
<text x="25" y="173.3">–</text>
<text x="30" y="169.1">to operating bus or application)</text>
<text x="30" y="173.3">Hot-plug capable: power up or down glitch-free</text>
<text x="30" y="177.6">operation on bus and RXD output</text>
<text x="20" y="181.8">•</text>
<text x="25" y="181.8">8-Pin SOIC, small footprint SOT-23 and lead less</text>
<text x="25" y="186">VSON-8 package with improved automated optical</text>
<text x="25" y="190.3">inspection (AOI) capability</text>
<text x="137.6" y="186.9">Device Information</text>
<text x="20" y="203">•</text>
<text x="20" y="207.2">•</text>
<text x="20" y="211.4">•</text>
<text x="20" y="215.7">•</text>
<text x="90.2" y="258.1">Simplified Schematic</text>
</g>
<g font-size="3.5" fill="#00f">
<text x="25" y="203">Factory automation</text>
<text x="25" y="207.2">Grid Infrastructure</text>
<text x="25" y="211.4">Industrial transport</text>
<text x="25" y="215.7">Motor drives</text>
</g>
<text font-size="3.2" fill="#00f" x="163.3" y="21.1">TCAN3413, TCAN3414</text>
<g font-size="2.8">
<text x="117.5" y="151.9">PART NUMBER</text>
<text x="147.8" y="151.9">PACKAGE</text>
<text x="170" y="151.9">PACKAGE SIZE</text>
<text x="111.9" y="159.6">TCAN3413</text>
<text x="145.2" y="156.8">SOIC (D)</text>
<text x="145.2" y="161.7">VSON (DRB)</text>
<text x="168.4" y="156.8">4.9 mm x 6 mm</text>
<text x="168.4" y="161.7">3 mm x 3 mm</text>
<text x="111.9" y="163.4">TCAN3414</text>
<text x="145.2" y="166.6">SOT-23 (DDF)</text>
<text x="168.4" y="166.6">2.9 mm x 2.8 mm</text>
<text x="111.1" y="173.4">(1)</text>
<text x="118.6" y="173.4">For more information, see Section 12.</text>
<text x="111.1" y="176.8">(2)</text>
<text x="118.6" y="176.8">The package size (length × width) is a nominal value and</text>
<text x="118.6" y="180.2">includes pins, where applicable.</text>
<text x="114.8" y="191.3">Part Number</text>
<text x="147.7" y="191.3">Pin 5</text>
<text x="178" y="191.3">Pin 8</text>
<text x="111.9" y="197.9">TCAN3414</text>
<text x="136.1" y="196.2">Ultra-low power</text>
<text x="167.6" y="196.2">Low Power Standby</text>
<text x="136.1" y="199.6">shutdown mode</text>
<text x="167.6" y="199.6">Mode with Remote</text>
<text x="167.6" y="203">Wake</text>
<text x="111.9" y="204.5">TCAN3413</text>
<text x="136.1" y="204.5">Low voltage I/O support</text>
<text x="27.9" y="265.5">An IMPORTANT NOTICE at the end of this data sheet addresses availability, warranty, changes, use in safety-critical applications,</text>
<text x="27.9" y="268.9">intellectual property matters and other important disclaimers. PRODUCTION DATA.</text>
</g>
<text font-size="2.6" x="132.4" y="93.1">IO</text>
<text font-size="2.5" x="132.1" y="24.3">SLLSFS8A – MARCH 2023 – REVISED NOVEMBER 2023</text>
<g font-size="2.1" fill="#00f">
<text x="161.7" y="150.9">(1)</text>
<text x="191" y="150.9">(2)</text>
</g>
<g font-size="1.2">
<text x="61.3" y="220.3">V</text>
<text x="70.4" y="220.2">V</text>
<text x="78.4" y="220.1">V</text>
<text x="72" y="225">3.3 V Voltage</text>
<text x="73" y="226.4">Regulator</text>
<text x="117" y="227.2">V</text>
<text x="119" y="225.2">3</text>
<text x="127" y="227.8">7</text>
<text x="93.5" y="228.7">V</text>
<text x="108.7" y="232.4">5</text>
<text x="108.7" y="229.3">8</text>
<text x="110.7" y="233.5">SHDN</text>
<text x="110.8" y="230.3">STB</text>
<text x="122.3" y="228.8">CANH</text>
<text x="93.5" y="236.6">MCU</text>
<text x="108.6" y="239.8">4</text>
<text x="115.3" y="235.9">TCAN3414</text>
<text x="95.6" y="242.8">Controller</text>
<text x="96" y="241.4">CAN FD</text>
<text x="99.2" y="240.8">RXD</text>
<text x="99.3" y="243.9">TXD</text>
<text x="108.7" y="242.9">1</text>
<text x="110.8" y="240.9">RXD</text>
<text x="110.8" y="244">TXD</text>
<text x="116.7" y="244.7">GND</text>
<text x="122.5" y="243.6">CANL</text>
<text x="127.1" y="242.6">6</text>
<text x="131.4" y="251.4">Terminating Node</text>
<text x="133.7" y="250">Optional:</text>
<text x="142.4" y="251.4">Transient and ESD</text>
<text x="142.6" y="250">Optional: Filtering,</text>
</g>
<g font-size=".8">
<text x="62.1" y="220.4">IN</text>
<text x="71.1" y="220.4">IN</text>
<text x="79.1" y="220.2">OUT</text>
<text x="117.8" y="227.4">CC</text>
<text x="94.2" y="228.9">DD</text>
</g>
</svg>
